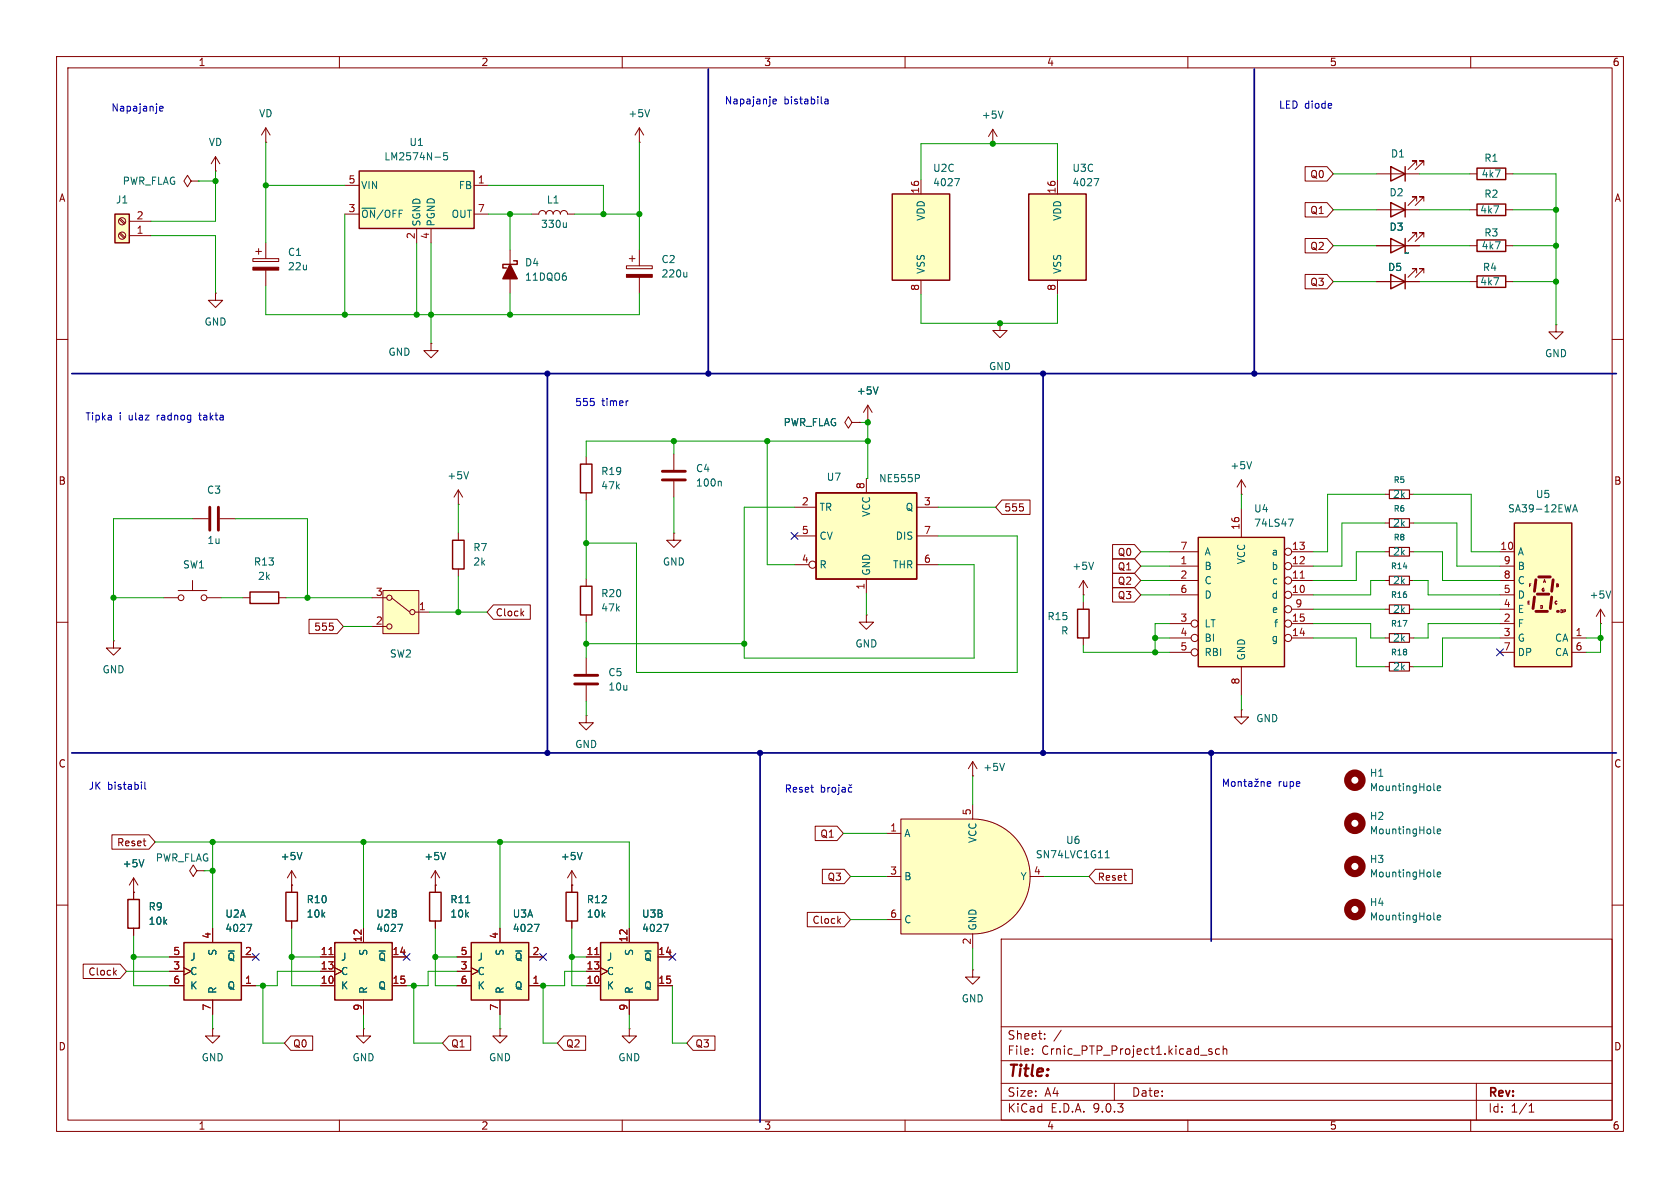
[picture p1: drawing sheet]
<svg xmlns="http://www.w3.org/2000/svg" width="297mm" height="210mm" viewBox="0 0 297 210" stroke-linecap="round" stroke-linejoin="round" font-family="sans-serif">
<g fill="none" stroke="#840000" stroke-width=".18">
<path d="M10 10h277v190h-277zM12 12h273v186h-273zM60 10v2M110 10v2M160 10v2M210 10v2M260 10v2M33.8 32l-.7-1-.6 1 .6 1 .7-1h1.3M35.1 32h.1M10 60h2M285 60h2M34 91.7h2.8"/>
<path d="M38.9 91.7h2.8M10 110h2M29 105.7h2.5M31.5 104.4h5.1M34 102.6v1.8M36.6 105.7h2.5M42.9 105.7h1.3M49.3 105.7h1.2M285 110h2M10 160h2M177 166h108v32h-108zM285 160h2"/>
<path d="M60 198v2M110 198v2M160 198v2M177 194.5h108M177 191.5h108M177 187.5h108M177 181.5h108M182.5 186.3v.1M182.5 185.5v.1M184.7 183.6v.1M184.7 182.8v.1M187.6 182.1l-1.3 2"/>
<path d="M197 191.5v3M210 198v2M214.2 185.5l-.3-.1-.2 .2v.2l.5 .2v.3h-.5M215.6 185.5l-.4-.1-.3 .3v.4l.1 .2h.6M216.2 185.5l.3-.1 .3 .1 .1 .9M216.2 184.9v1.5M260 198v2M261 191.5v6.5M270.3 196.6h.9M270.3 195.5l.4-.4v1.5"/>
<circle cx="32" cy="105.7" r=".51"/>
<circle cx="36.1" cy="105.7" r=".51"/>
</g>
<path d="M37.1 89.7v4M38.6 89.7v4" fill="none" stroke="#840000" stroke-width=".51"/>
<path d="M44.2 104.6h5.1v2.1h-5.1z" fill="none" stroke="#840000" stroke-width=".25"/>
<path d="M20.3 37.8h2.6v5.1h-2.6z" fill="#ffffc2"/>
<path d="M20.3 37.8h2.6v5.1h-2.6z" fill="none" stroke="#840000" stroke-width=".25"/>
<g fill="none" stroke="#840000" stroke-width=".18">
<path d="M21.1 38.8l.8 .8M21.3 38.6l.8 .8M22.9 39.1h3.8M21.1 41.3l.8 .9M21.3 41.1l.8 .9M22.9 41.7h3.8M172 137.2h.1M172 134.6l-.8 1.3M172 134.6l.7 1.3M172 134.6v2.6"/>
<circle cx="21.6" cy="39.1" r=".63"/>
<circle cx="21.6" cy="41.7" r=".63"/>
</g>
<path d="M177.6 134.9l-.4 1.3" fill="none" stroke="#006464" stroke-width=".18"/>
<path d="M159.3 144.8h12.7v20.3h-12.7z" fill="#ffffc2"/>
<path d="M172 144.8a10.2 10.2 0 0 1 10.1 10.1 10.2 10.2 0 0 1-10.1 10.2z" fill="#ffffc2" stroke="#ffffc2" stroke-width=".18"/>
<path d="M156.7 147.3h2.6M156.7 154.9h2.6M172 144.8h-12.7v20.3h12.7M172 144.8a10.2 10.2 0 0 1 10.1 10.1 10.2 10.2 0 0 1-10.1 10.2M172 142.2v2.6M182.1 154.9h2.6M156.7 162.6h2.6M172 165.1v2.5" fill="none" stroke="#840000" stroke-width=".18"/>
<path d="M195.4 151.6h.7M195.4 150.7l.4-.3v1.2" fill="none" stroke="#006464" stroke-width=".18"/>
<path d="M157.7 34.3h10.2v15.2h-10.2z" fill="#ffffc2"/>
<path d="M157.7 34.3h10.2v15.2h-10.2zM90.8 46.1h.6v.6h-2.5v.7h.6" fill="none" stroke="#840000" stroke-width=".25"/>
<path d="M113 25.1h.1M113 22.6l-.7 1.3M113 22.6l.8 1.3M113 22.6v2.5M162.8 31.8v2.5M175.5 25.4h.1M175.5 22.9l-.7 1.2M175.5 22.9l.8 1.2M175.5 22.9v2.5M90.2 44.2v7.6M162.8 49.5v2.6" fill="none" stroke="#840000" stroke-width=".18"/>
<path d="M114.8 19.4l-.4 1.2M177.3 19.6l-.4 1.3M168.8 31.6h.8l-.5 1.2" fill="none" stroke="#006464" stroke-width=".18"/>
<path d="M90.2 46.7l1.2 2.6h-2.5z" fill="#840000" stroke="#840000" stroke-width=".25"/>
<path d="M181.9 34.3h10.1v15.2h-10.1z" fill="#ffffc2"/>
<path d="M181.9 34.3h10.1v15.2h-10.1z" fill="none" stroke="#840000" stroke-width=".25"/>
<path d="M186.9 31.8v2.5M110.7 47h4.6v.5h-4.6zM111.3 45.7h1M111.8 45.2v1M113 44.2v2.8M113 49v2.8M186.9 49.5v2.6M119.1 94.2v1.3h1.3l-1.3 1.3-1.2-1.3h1.2M119.1 94.2h.1" fill="none" stroke="#840000" stroke-width=".18"/>
<path d="M193.4 31.6h.9l-.6 1.2M121.4 48.1v.9M121.4 48.8l-.2 .2" fill="none" stroke="#006464" stroke-width=".18"/>
<path d="M110.7 48.5h4.6v.5h-4.6z" fill="#840000" stroke="#840000" stroke-width=".18"/>
<path d="M63.5 30.2h20.3v10.2h-20.3z" fill="#ffffc2"/>
<path d="M63.5 30.2h20.3v10.2h-20.3z" fill="none" stroke="#840000" stroke-width=".25"/>
<path d="M61 32.8h2.5M61 37.8h2.5M83.8 32.8h2.6M83.8 37.8h2.6M73.7 40.4v2.5M76.2 40.4v2.5" fill="none" stroke="#840000" stroke-width=".18"/>
<path d="M76.9 27.8h1M79.1 27h-.6l-.1 .6 .2-.1h.4l.1 .2v.4l-.2 .2-.5-.2" fill="none" stroke="#006464" stroke-width=".18"/>
<path d="M32.5 166.6h10.2v10.2h-10.2z" fill="#ffffc2"/>
<path d="M102.6 82h2v5.1h-2zM102.6 103.6h2v5.1h-2zM190.5 107.7h2v5.1h-2zM32.5 166.6h10.2v10.2h-10.2z" fill="none" stroke="#840000" stroke-width=".25"/>
<g fill="none" stroke="#840000" stroke-width=".18">
<path d="M44.7 45.7h4.6v.5h-4.6zM45.2 44.5h1M45.7 43.9v1.1M47 42.9v2.8M47 47.8v2.7M150.6 74.7l-.6-1-.6 1 .6 1 .6-1h1.3M151.9 74.7h.1M153.4 74.2h.1M153.4 71.6l-.7 1.3M153.4 71.6l.8 1.3M153.4 71.6v2.6M103.6 80.8v1.2"/>
<path d="M103.6 87.1v1.3M119.1 80.3v2.8M119.1 85.1v2.8M103.6 102.4v1.2M103.6 108.7v1.3M191.5 106.4v1.3M191.5 112.8v1.2M30 169.2h2.5M30 171.7h2.5M30 174.2h2.5M32.5 171.1l1.3 .6-1.3 .6M37.6 164.1v2.5"/>
<path d="M37.6 176.8v2.5M42.7 169.2h2.5M42.7 174.2h2.5M37.6 181.9v1.2h1.3l-1.3 1.3-1.3-1.3h1.3M37.6 181.9h.1"/>
</g>
<path d="M155.2 68.4l-.4 1.3M127.3 85.1l.2 .2v.6M43.7 163.4h.8l-.5 1.3" fill="none" stroke="#006464" stroke-width=".18"/>
<path d="M44.7 47.2h4.6v.6h-4.6z" fill="#840000" stroke="#840000" stroke-width=".18"/>
<path d="M117.1 83.3h4.1M117.1 84.8h4.1" fill="none" stroke="#840000" stroke-width=".51"/>
<path d="M106.2 166.6h10.1v10.2h-10.1z" fill="#ffffc2"/>
<path d="M106.2 166.6h10.1v10.2h-10.1z" fill="none" stroke="#840000" stroke-width=".25"/>
<path d="M94 37.8h1.2a.64 .64 0 0 1 .7-.6 .64 .64 0 0 1 .6 .6 .64 .64 0 0 1 .7-.6 .64 .64 0 0 1 .6 .6 .64 .64 0 0 1 .6-.6 .64 .64 0 0 1 .7 .6 .64 .64 0 0 1 .6-.6 .64 .64 0 0 1 .6 .6h1.3M103.6 169.2h2.6M103.6 171.7h2.6M103.6 174.2h2.6M106.2 171.1l1.2 .6-1.2 .6M111.3 164.1v2.5M111.3 176.8v2.5M116.3 169.2h2.6M116.3 174.2h2.6" fill="none" stroke="#840000" stroke-width=".18"/>
<path d="M105.1 168.7h.8" fill="none" stroke="#a90000" stroke-width=".18"/>
<path d="M100.1 39.4v.8M100.1 40.1l-.2 .1M253.5 154.8l.2 .2M253.5 147.2l.2 .2M254.1 147l.6-.2-.1-.2-.3-.1-.2 .2v.6h.5M254.1 154.6l.6-.1-.1-.3h-.3l-.2 .1v.7h.5M117.3 163.4h.9l-.6 1.3M253.5 162.5l.2 .1M254.1 162.2l.6-.1-.1-.3h-.3l-.2 .2v.6h.5" fill="none" stroke="#006464" stroke-width=".18"/>
<g fill="none" stroke="#840000" stroke-width="1.3">
<circle cx="239.5" cy="145.5" r="1.27"/>
<circle cx="239.5" cy="153.2" r="1.27"/>
<circle cx="239.5" cy="160.8" r="1.27"/>
</g>
<path d="M59.2 166.6h10.1v10.2h-10.1z" fill="#ffffc2"/>
<path d="M22.6 159h2v5.1h-2zM50.5 157.7h2.1v5.1h-2.1zM59.2 166.6h10.1v10.2h-10.1z" fill="none" stroke="#840000" stroke-width=".25"/>
<g fill="none" stroke="#840000" stroke-width=".18">
<path d="M38.1 30.2h.1M38.1 27.7l-.8 1.3M38.1 27.7l.8 1.3M38.1 27.7v2.5M47 25.1h.1M47 22.6l-.8 1.3M47 22.6l.8 1.3M47 22.6v2.5M283 110.2h.1M283 107.7l-.8 1.3M283 107.7l.7 1.3M283 107.7v2.5"/>
<path d="M23.6 157.7h.1M23.6 155.2l-.7 1.3M23.6 155.2l.8 1.3M23.6 155.2v3.8M34.8 153.9l-.6-1-.7 1 .7 1 .6-1h1.3M36.1 153.9h.1M51.6 156.5h.1M51.6 153.9v3.8M51.6 153.9l-.8 1.3M51.6 153.9l.7 1.3M23.6 164.1v1.3M51.6 162.8v1.3"/>
<path d="M56.6 169.2h2.6M56.6 171.7h2.6M56.6 174.2h2.6M59.2 171.1l1.3 .6-1.3 .6M64.3 164.1v2.5M64.3 176.8v2.5M69.3 169.2h2.6M69.3 174.2h2.6M88.4 181.9v1.2h1.3l-1.3 1.3-1.3-1.3h1.3M88.4 181.9h.1M111.3 181.9v1.2h1.2l-1.2 1.3-1.3-1.3h1.3M111.3 181.9h.1"/>
</g>
<path d="M58.2 168.7h.7" fill="none" stroke="#a90000" stroke-width=".18"/>
<path d="M284.8 104.5l-.5 1.2M253.5 139.6l.2 .2M254.1 139.3l.6-.1-.1-.2-.3-.1-.2 .2v.6h.5M25.4 152l-.4 1.2M53.4 150.7l-.4 1.3M70.3 163.4h.9l-.6 1.3" fill="none" stroke="#006464" stroke-width=".18"/>
<circle cx="239.5" cy="137.9" r="1.27" fill="none" stroke="#840000" stroke-width="1.3"/>
<path d="M267.7 92.5h10.2v25.4h-10.2z" fill="#ffffc2"/>
<path d="M267.7 92.5h10.2v25.4h-10.2z" fill="none" stroke="#840000" stroke-width=".25"/>
<path d="M271.3 105.5l-.3 2.1M271.5 102.5l-.2 2M271.5 108.1h2.1M271.8 105h2M272 102h2.1M274.3 105.5l-.2 2.1M274.6 102.5l-.3 2" fill="none" stroke="#840000" stroke-width=".51"/>
<circle cx="275.3" cy="108.1" r=".25" fill="#840000"/>
<g fill="none" stroke="#840000" stroke-width=".18">
<path d="M244.9 92.5h.7M249.2 92.5h.7M265.2 97.5h2.5M265.2 100.1h2.5M265.2 102.6h2.5M265.2 105.2h2.5M265.2 107.7h2.5M265.2 110.2h2.5M265.2 112.8h2.5M265.2 115.3h2.5M270.4 106.3h-.3v.5M270.7 103.2h-.3v.5"/>
<path d="M272.6 107.1l-.2-.1v.5M272.9 103l.1-.5 .2 .5M275.4 103.2h-.2v.5M276.2 107.8h-.2v.5M276.7 107.8h-.2v.5M277.9 112.8h2.5M277.9 115.3h2.5M64.3 181.9v1.2h1.2l-1.2 1.3-1.3-1.3h1.3M64.3 181.9h.1"/>
</g>
<path d="M278 90.5l.5-1.3 .4 1.3M278.1 90.1h.7" fill="none" stroke="#006464" stroke-width=".18"/>
<path d="M245.6 91.7h3.6v1.5h-3.6z" fill="none" stroke="#840000" stroke-width=".2"/>
<path d="M83.3 166.6h10.2v10.2h-10.2z" fill="#ffffc2"/>
<path d="M83.3 166.6h10.2v10.2h-10.2z" fill="none" stroke="#840000" stroke-width=".25"/>
<g fill="none" stroke="#840000" stroke-width=".18">
<path d="M244.9 97.5h.7M249.2 97.5h.7M244.9 107.7h.7M244.9 102.6h.7M244.9 112.8h.7M249.2 107.7h.7M249.2 102.6h.7M249.2 112.8h.7M80.8 169.2h2.5M80.8 171.7h2.5M80.8 174.2h2.5M83.3 171.1l1.3 .6-1.3 .6"/>
<path d="M88.4 164.1v2.5M88.4 176.8v2.5M93.5 169.2h2.5M93.5 174.2h2.5"/>
</g>
<path d="M94.5 163.4h.8l-.5 1.3" fill="none" stroke="#006464" stroke-width=".18"/>
<path d="M245.6 96.8h3.6v1.5h-3.6zM245.6 106.9h3.6v1.6h-3.6zM245.6 101.9h3.6v1.5h-3.6zM245.6 112h3.6v1.5h-3.6z" fill="none" stroke="#840000" stroke-width=".2"/>
<path d="M211.8 95h15.3v22.9h-15.3z" fill="#ffffc2"/>
<path d="M245.9 29.5l2.5 1.2-2.5 1.3zM245.9 35.8l2.5 1.3-2.5 1.3zM248.4 29.5v2.5M248.4 35.8v2.6M261.1 36.1h5.1v2h-5.1zM261.1 29.7h5.1v2.1h-5.1zM245.9 42.2l2.5 1.2-2.5 1.3zM248.4 42.2v2.5M261.1 42.4h5.1v2.1h-5.1zM261.1 48.8h5.1v2h-5.1zM80 95.5h2v5.1h-2zM211.8 95h15.3v22.9h-15.3z" fill="none" stroke="#840000" stroke-width=".25"/>
<g fill="none" stroke="#840000" stroke-width=".18">
<path d="M243.3 30.7h7.7M243.3 37.1h7.7M250.4 29.2v-.8h-.7h.7l-1.5 1.6M250.4 35.6v-.8h-.7h.7l-1.5 1.5M251.7 29.2v-.8h-.7h.7l-1.5 1.6M251.7 35.6v-.8h-.7h.7l-1.5 1.5M259.8 30.7h1.3M259.8 37.1h1.3M266.2 30.7h1.3M266.2 37.1h1.3M38.1 51.8v1.3h1.3l-1.3 1.3-1.3-1.3h1.3M38.1 51.8h.1"/>
<path d="M176.8 57.2v1.2h1.3l-1.3 1.3-1.3-1.3h1.3M176.8 57.2h.1M243.3 43.4h7.7M250.4 41.9v-.8h-.7h.7l-1.5 1.6M251.7 41.9v-.8h-.7h.7l-1.5 1.6M259.8 43.4h1.3M259.8 49.8h1.3M266.2 43.4h1.3M266.2 49.8h1.3M275.1 57.4v1.3h1.3l-1.3 1.2-1.3-1.2h1.3M275.1 57.4h.1M76.2 60.7v1.3h1.3l-1.3 1.2-1.3-1.2h1.3"/>
<path d="M76.2 60.7h.1M81 89.2h.1M81 86.6v2.6M81 94.2v1.3M81 86.6l-.7 1.3M81 86.6l.8 1.3M206.8 97.5h5M219.5 89.9v5.1M228.3 97.5h3.9M244.9 87.4h.7M249.2 87.4h.7M20.1 113.3v1.3h1.2l-1.2 1.2-1.3-1.2h1.3"/>
<path d="M20.1 113.3h.1M81 100.6v1.3M206.8 100.1h5M206.8 102.6h5M206.8 105.2h5M206.8 110.2h3.8M206.8 112.8h3.8M206.8 115.3h3.8M219.5 117.9v5M228.3 100.1h3.9M228.3 102.6h3.9M228.3 105.2h3.9"/>
<path d="M228.3 110.2h3.9M228.3 112.8h3.9M228.3 107.7h3.9M244.9 117.9h.7M249.2 117.9h.7M219.5 125.5v1.2h1.2l-1.2 1.3-1.3-1.3h1.3M219.5 125.5h.1M172 171.5v1.2h1.2l-1.2 1.3-1.3-1.3h1.3M172 171.5h.1"/>
<circle cx="227.7" cy="97.5" r=".63"/>
<circle cx="211.2" cy="115.3" r=".63"/>
<circle cx="211.2" cy="110.2" r=".63"/>
<circle cx="211.2" cy="112.8" r=".63"/>
<circle cx="227.7" cy="102.6" r=".63"/>
<circle cx="227.7" cy="110.2" r=".63"/>
<circle cx="227.7" cy="100.1" r=".63"/>
<circle cx="227.7" cy="107.7" r=".63"/>
<circle cx="227.7" cy="105.2" r=".63"/>
<circle cx="227.7" cy="112.8" r=".63"/>
</g>
<path d="M229.9 102.2h.7" fill="none" stroke="#a90000" stroke-width=".18"/>
<path d="M82.8 83.4l-.4 1.3M227.8 91.8h.8l-.5 1.2" fill="none" stroke="#006464" stroke-width=".18"/>
<path d="M245.6 86.6h3.6v1.5h-3.6zM245.6 117.1h3.6v1.5h-3.6z" fill="none" stroke="#840000" stroke-width=".2"/>
<path d="M67.7 104.4h6.3v7.6h-6.3z" fill="#ffffc2"/>
<g fill="none" stroke="#840000" stroke-width=".18">
<path d="M243.3 49.8h7.7M250.4 48.3v-.8h-.7h.7l-1.5 1.5M251.7 48.3v-.8h-.7h.7l-1.5 1.5M219.5 87.4h.1M219.5 84.8l-.8 1.3M219.5 84.8l.7 1.3M219.5 84.8v2.6M65.8 110.7h2.5M65.8 105.7h2.5M67.7 104.4h6.3v7.6h-6.3zM69.3 105.7l3.1 2.4M73.4 108.2h2.5"/>
<path d="M103.6 116.3v2.8M153.2 108.7v1.3h1.2l-1.2 1.3-1.3-1.3h1.3M153.2 108.7h.1M191.5 105.2h.1M191.5 102.6l-.7 1.3M191.5 102.6l.8 1.3M191.5 102.6v2.6M103.6 126.5v1.3h1.3l-1.3 1.2-1.2-1.2h1.2M103.6 126.5h.1M103.6 121.2v2.8M77 156.5h.1M77 153.9v3.8"/>
<path d="M77 153.9l-.8 1.3M77 153.9l.7 1.3M101.1 156.5h.1M101.1 153.9l-.8 1.3M101.1 153.9l.8 1.3M101.1 153.9v3.8M77 162.8v1.3M101.1 162.8v1.3"/>
<circle cx="68.8" cy="110.7" r=".46"/>
<circle cx="68.8" cy="105.7" r=".46"/>
<circle cx="72.9" cy="108.2" r=".46"/>
</g>
<path d="M245.9 48.5l2.5 1.3-2.5 1.3zM248.4 48.5v2.6M75.9 157.7h2.1v5.1h-2.1zM100.1 157.7h2v5.1h-2z" fill="none" stroke="#840000" stroke-width=".25"/>
<path d="M193.3 99.4l-.4 1.3M221.3 81.6l-.5 1.3M78.8 150.7l-.4 1.3M82.3 159.6h.8M102.9 150.7l-.4 1.3" fill="none" stroke="#006464" stroke-width=".18"/>
<path d="M101.6 119.4h4.1M101.6 120.9h4.1" fill="none" stroke="#840000" stroke-width=".51"/>
<path d="M144.3 87.1h17.8v15.3h-17.8z" fill="#ffffc2"/>
<path d="M144.3 87.1h17.8v15.3h-17.8z" fill="none" stroke="#840000" stroke-width=".25"/>
<g fill="none" stroke="#840000" stroke-width=".18">
<path d="M230.7 29.5h3.9l1.1 1.2-1.1 1.3h-3.9zM230.7 35.8h3.9l1.1 1.3-1.1 1.3h-3.9zM230.7 42.2h3.9l1.1 1.2-1.1 1.3h-3.9zM230.7 48.5h3.9l1.1 1.3-1.1 1.3h-3.9zM243.3 43.4h2.6M243.3 49.8h2.6M248.4 43.4h2.6M248.4 49.8h2.6M151.9 74.7h.1M153.4 74.2h.1M140.5 89.7h3.8M140.5 94.7h3.8"/>
<path d="M140.5 99.8h2.5M153.2 84.6v2.5M162.1 89.7h3.8M162.1 94.7h3.8M162.1 99.8h3.8M177.1 88.4h5v2.5h-5l-1.1-1.2zM196.7 96.3h3.9l1.1 1.2-1.1 1.3h-3.9zM196.7 98.8h3.9l1.1 1.3-1.1 1.2h-3.9zM54.6 109.5h5l1.1 1.2-1.1 1.3h-5zM87.2 106.9h6.6v2.6h-6.6l-1.1-1.3zM92.2 108.4l.4 .5M92.6 108l-.5 .5"/>
<path d="M153.2 102.4v2.5M196.7 101.3h3.9l1.1 1.3-1.1 1.3h-3.9zM196.7 103.9h3.9l1.1 1.3-1.1 1.2h-3.9zM19.8 147.6h6.5l1.1 1.2-1.1 1.3h-6.5zM23.6 157.7h.1M23.6 157.7v1.3M51.6 156.5h.1M51.6 156.5v1.2M77 156.5h.1M77 156.5v1.2M101.1 156.5h.1M101.1 156.5v1.2"/>
<path d="M144.1 146h3.9l1.1 1.3-1.1 1.3h-3.9zM145.4 153.7h3.9l1.1 1.2-1.1 1.3h-3.9zM193.6 153.7h6.6v2.5h-6.6l-1.1-1.3zM14.7 170.4h6.5l1.2 1.3-1.2 1.3h-6.5zM20.2 171.9l.4 .5M20.6 171.5l-.5 .5M23.6 164.1v1.3M30 169.2h2.5M30 171.7h2.5M30 174.2h2.5M32.5 171.1l1.3 .6-1.3 .6M37.6 164.1v2.5"/>
<path d="M37.6 176.8v2.5M42.7 169.2h2.5M42.7 174.2h2.5M51.6 162.8v1.3M56.6 169.2h2.6M56.6 171.7h2.6M56.6 174.2h2.6M59.2 171.1l1.3 .6-1.3 .6M64.3 164.1v2.5M64.3 176.8v2.5M69.3 169.2h2.6M69.3 174.2h2.6"/>
<path d="M77 162.8v1.3M80.8 169.2h2.5M80.8 171.7h2.5M80.8 174.2h2.5M83.3 171.1l1.3 .6-1.3 .6M88.4 164.1v2.5M88.4 176.8v2.5M93.5 169.2h2.5M93.5 174.2h2.5M101.1 162.8v1.3M103.6 169.2h2.6M103.6 171.7h2.6"/>
<path d="M103.6 174.2h2.6M106.2 171.1l1.2 .6-1.2 .6M111.3 164.1v2.5M111.3 176.8v2.5M116.3 169.2h2.6M116.3 174.2h2.6M142.7 161.3h6.6l1.1 1.3-1.1 1.2h-6.6zM148.2 162.7l.4 .5M148.6 162.4l-.5 .5M51.4 183.1h3.9v2.6h-3.9l-1.1-1.3zM79.3 183.1h3.9v2.6h-3.9l-1.1-1.3zM99.7 183.1h3.8v2.6h-3.8l-1.1-1.3z"/>
<path d="M122.5 183.1h3.9v2.6h-3.9l-1.1-1.3z"/>
<circle cx="143.6" cy="99.8" r=".63"/>
</g>
<path d="M155.2 68.4l-.4 1.3M162.4 84l.2 .1-.2 .4M25.4 152l-.4 1.2M53.4 150.7l-.4 1.3M78.8 150.7l-.4 1.3M82.3 159.6h.8M102.9 150.7l-.4 1.3M43.7 163.4h.8l-.5 1.3M70.3 163.4h.9l-.6 1.3M94.5 163.4h.8l-.5 1.3M117.3 163.4h.9l-.6 1.3" fill="none" stroke="#006464" stroke-width=".18"/>
<path d="M125.2 12.2v53.8M221.7 12.2v53.8M12.7 66h273M96.8 66v67.1M184.4 66v67.1M12.7 133.1h273M134.4 133.1v65.3M214.1 133.1v33.3" fill="none" stroke="#000084" stroke-width=".3"/>
<g fill="none" stroke="#009600" stroke-width=".18">
<path d="M35.1 32h3M38.1 30.2v8.9h-11.4M47 32.8h14M47 25.1v17.8M61 37.8v17.8M86.4 37.8h7.6M86.4 32.8h20.3v5M90.2 37.8v6.4M101.6 37.8h11.4M113 25.1v19.1M162.8 31.8v-6.4h24.1v6.4M235.7 30.7h7.6"/>
<path d="M235.7 37.1h7.6M251 30.7h8.8M251 37.1h8.8M267.5 30.7h7.6v26.7M267.5 37.1h7.6M26.7 41.7h11.4v10.1M47 50.5v5.1h66v-3.8M73.7 42.9v12.7M76.2 42.9v17.8M90.2 51.8v3.8M162.8 52.1v5.1h24.1v-5.1M235.7 43.4h7.6"/>
<path d="M235.7 49.8h7.6M251 43.4h8.8M251 49.8h8.8M267.5 43.4h7.6M267.5 49.8h7.6M119.1 78v2.3M135.6 78v21.8h4.9M151.9 74.7h1.5M153.4 78h-49.8v2.8M153.4 74.2v10.4h-.2M34 91.7h-13.9v21.6M41.7 91.7h12.7v14"/>
<path d="M81 89.2v5M103.6 88.4v14M119.1 87.9v6.3M140.5 89.7h-8.9v26.6h40.6v-16.5h-6.3M165.9 89.7h10.1M165.9 94.7h13.9v24.2h-67.3v-22.9h-8.9M201.7 97.5h5.1M219.5 87.4v2.5M244.9 97.5h-5.1v5.1h-7.6M244.9 87.4h-10.2v10.1h-2.5M244.9 92.5h-7.7v7.6h-5M249.9 87.4h10.2v10.1h5.1"/>
<path d="M249.9 97.5h5.1v5.1h10.2M249.9 92.5h7.7v7.6h7.6M20.1 105.7h8.9M39.1 105.7h3.8M50.5 105.7h15.3M60.7 110.7h5.1M75.9 108.2h10.2M81 101.9v6.3M103.6 110v6.3M103.6 113.8h28M153.2 104.9v3.8M191.5 114v1.3h15.3"/>
<path d="M191.5 105.2v1.2M201.7 105.2h5.1M201.7 100.1h5.1M201.7 102.6h5.1M204.2 112.8h2.6M206.8 110.2h-2.6v5.1M232.2 112.8h7.6v5.1h5.1M232.2 110.2h10.1v2.6h2.6M232.2 107.7h12.7M244.9 102.6h-2.6v2.6h-10.1M249.9 107.7h15.3M249.9 102.6h2.6v2.6h12.7"/>
<path d="M265.2 110.2h-12.7v2.6h-2.6M265.2 112.8h-10.2v5.1h-5.1M280.4 112.8h2.6M283 110.2v5.1h-2.6M103.6 124v2.5M172 137.2v5M219.5 122.9v2.6M27.4 148.8h83.9v15.3M36.1 153.9h1.5M37.6 148.8v15.3M64.3 148.8v15.3M88.4 148.8v15.3"/>
<path d="M149.1 147.3h7.6M150.4 154.9h6.3M184.7 154.9h7.8M22.4 171.7h7.6M23.6 165.4v8.8h6.4M23.6 169.2h6.4M37.6 179.3v2.6M46.5 174.2v10.2h3.8M51.6 164.1v10.1h5M51.6 169.2h5M56.6 171.7h-7.6v2.5h-3.8M64.3 179.3v2.6"/>
<path d="M73.2 174.2v10.2h5M77 164.1v10.1h3.8M77 169.2h3.8M80.8 171.7h-5.1v2.5h-3.8M88.4 179.3v2.6M101.1 164.1v10.1h2.5M101.1 169.2h2.5M103.6 171.7h-3.8v2.5h-3.8v10.2h2.6M111.3 179.3v2.6M118.9 174.2v10.2h2.5M150.4 162.6h6.3M172 167.6v3.9"/>
</g>
<path d="M139.9 94.1l1.2 1.3M141.1 94.1l-1.2 1.3M264.6 114.7l1.2 1.2M265.8 114.7l-1.2 1.2M44.6 168.6l1.2 1.2M45.8 168.6l-1.2 1.2M71.3 168.6l1.2 1.2M72.5 168.6l-1.2 1.2M95.4 168.6l1.2 1.2M96.6 168.6l-1.2 1.2M118.3 168.6l1.2 1.2M119.5 168.6l-1.2 1.2" fill="none" stroke="#000084" stroke-width=".18"/>
<g fill="none" stroke="#0000c2" stroke-width=".18">
<path d="M28.2 19.2l.6-.1v-.3h-.4l-.2 .2 .1 .6h.5M136.7 17.9l.6-.1-.1-.2-.4-.1-.1 .2v.6h.5M145.9 17.6h.4l.1 .8M146.4 17.8l-.4 .1-.2 .2 .2 .3 .4-.1M111.1 70.9h-.3M25 138.3v.1M25 138.7v.8M25.6 138.3v1l.2 .2M145.2 139.2h.4l.2 .2-.1 .6h-.5M145.2 138.8v1.2M146.4 139.2v.8M146.7 139.2l-.3 .2"/>
<path d="M147.1 139.3l.2-.1 .4 .1v.5l-.1 .2h-.3l-.2-.1zM148.3 138.8v.1M148.3 139.2v1.1l-.3 .2M148.9 139.2h.5v.8M149.4 139.5h-.4l-.2 .2 .2 .3h.4M150.1 138.7l.2 .2 .3-.2M150.6 139.2h-.4l-.2 .2 .1 .6h.5M216.3 139v-1.3l.4 1 .4-1v1.3M217.8 138.2h.3l.3 .2v.4l-.3 .2h-.3l-.1-.2zM218.9 138.3l.2-.1h.3v.8M218.9 138.2v.8M219.9 138.2h.5"/>
<path d="M220 137.7v1.1l.4 .2M220.8 138.2h.5v.8M221.3 138.5h-.4l-.2 .2 .2 .3h.4M221.8 138.2h.7l-.7 .8h.7M221.9 137.7l.3 .2 .2-.2M223 138.3l.1-.1h.3l.1 .8M223 138.2v.8M224 138.6l.6-.1v-.3h-.4l-.2 .1 .1 .7h.5M229.2 138.6l.6-.1-.1-.3h-.3l-.2 .1v.7h.5"/>
</g>
<path d="M58.2 168.7h.7M105.1 168.7h.8" fill="none" stroke="#a90000" stroke-width=".18"/>
<g fill="#009600" stroke="#009600" stroke-width=".18">
<circle cx="113" cy="37.8" r=".46"/>
<circle cx="76.2" cy="55.6" r=".46"/>
<circle cx="73.7" cy="55.6" r=".46"/>
<circle cx="47" cy="32.8" r=".46"/>
<circle cx="106.7" cy="37.8" r=".46"/>
<circle cx="90.2" cy="37.8" r=".46"/>
<circle cx="90.2" cy="55.6" r=".46"/>
<circle cx="38.1" cy="32" r=".46"/>
<circle cx="175.5" cy="25.4" r=".46"/>
<circle cx="119.1" cy="78" r=".46"/>
<circle cx="176.8" cy="57.2" r=".46"/>
<circle cx="153.4" cy="78" r=".46"/>
<circle cx="153.4" cy="74.7" r=".46"/>
<circle cx="135.6" cy="78" r=".46"/>
<circle cx="20.1" cy="105.7" r=".46"/>
<circle cx="37.6" cy="153.9" r=".46"/>
<circle cx="37.6" cy="148.8" r=".46"/>
<circle cx="73.2" cy="174.2" r=".46"/>
<circle cx="77" cy="169.2" r=".46"/>
<circle cx="101.1" cy="169.2" r=".46"/>
<circle cx="88.4" cy="148.8" r=".46"/>
<circle cx="64.3" cy="148.8" r=".46"/>
<circle cx="96" cy="174.2" r=".46"/>
<circle cx="61" cy="55.6" r=".46"/>
<circle cx="81" cy="108.2" r=".46"/>
<circle cx="103.6" cy="96" r=".46"/>
<circle cx="103.6" cy="113.8" r=".46"/>
<circle cx="54.4" cy="105.7" r=".46"/>
<circle cx="46.5" cy="174.2" r=".46"/>
<circle cx="23.6" cy="169.2" r=".46"/>
<circle cx="51.6" cy="169.2" r=".46"/>
<circle cx="283" cy="112.8" r=".46"/>
<circle cx="275.1" cy="49.8" r=".46"/>
<circle cx="275.1" cy="43.4" r=".46"/>
<circle cx="275.1" cy="37.1" r=".46"/>
<circle cx="131.6" cy="113.8" r=".46"/>
<circle cx="204.2" cy="115.3" r=".46"/>
<circle cx="204.2" cy="112.8" r=".46"/>
</g>
<g fill="#000084" stroke="#000084" stroke-width=".18">
<circle cx="96.8" cy="66" r=".46"/>
<circle cx="125.2" cy="66" r=".46"/>
<circle cx="184.4" cy="66" r=".46"/>
<circle cx="96.8" cy="133.1" r=".46"/>
<circle cx="214.1" cy="133.1" r=".46"/>
<circle cx="221.7" cy="66" r=".46"/>
<circle cx="134.4" cy="133.1" r=".46"/>
<circle cx="184.4" cy="133.1" r=".46"/>
</g>
<text font-size="2.8" fill="#840000" x="178" y="190.9">Title:</text>
<g font-size="2.1" fill="#840000">
<text x="178" y="184">Sheet:</text>
<text x="178" y="186.7">File:</text>
<text x="184.1" y="186.7">Crnic_PTP_Project1.kicad_sch</text>
<text x="178" y="196.9">KiCad</text>
<text x="178" y="194.1">Size:</text>
<text x="184.7" y="194.1">A4</text>
<text x="185.7" y="196.9">E.D.A.</text>
<text x="193.3" y="196.9">9.0.3</text>
<text x="200" y="194.1">Date:</text>
<text x="263" y="194.3">Rev:</text>
<text x="263" y="196.9">Id:</text>
<text x="267.1" y="196.9">1/1</text>
</g>
<g font-size="1.8" fill="#840000">
<text x="35" y="11.9">1</text>
<text x="85" y="11.9">2</text>
<text x="135" y="11.9">3</text>
<text x="185" y="11.9">4</text>
<text x="235" y="11.9">5</text>
<text x="285" y="11.9">6</text>
<text x="10.3" y="35.9">A</text>
<text x="231.5" y="31.7">Q0</text>
<text x="285.3" y="35.9">A</text>
<text x="231.5" y="38">Q1</text>
<text x="231.5" y="44.4">Q2</text>
<text x="231.5" y="50.7">Q3</text>
<text x="10.3" y="85.9">B</text>
<text x="285.3" y="85.9">B</text>
<text x="177.5" y="90.6">555</text>
<text x="197.5" y="98.5">Q0</text>
<text x="197.5" y="101">Q1</text>
<text x="197.5" y="103.6">Q2</text>
<text x="197.5" y="106.1">Q3</text>
<text x="55.4" y="111.7">555</text>
<text x="87.5" y="109.2">Clock</text>
<text x="10.3" y="135.9">C</text>
<text x="285.3" y="135.9">C</text>
<text x="20.6" y="149.8">Reset</text>
<text x="144.9" y="148.3">Q1</text>
<text x="146.2" y="155.9">Q3</text>
<text x="194" y="155.9">Reset</text>
<text x="143.5" y="163.5">Clock</text>
<text x="15.5" y="172.7">Clock</text>
<text x="10.3" y="185.9">D</text>
<text x="51.7" y="185.4">Q0</text>
<text x="79.7" y="185.4">Q1</text>
<text x="100" y="185.4">Q2</text>
<text x="122.8" y="185.4">Q3</text>
<text x="285.3" y="185.9">D</text>
<text x="35" y="199.9">1</text>
<text x="85" y="199.9">2</text>
<text x="135" y="199.9">3</text>
<text x="185" y="199.9">4</text>
<text x="235" y="199.9">5</text>
<text x="285" y="199.9">6</text>
</g>
<g font-size="1.8" fill="#0000c2">
<text x="19.6" y="19.9">Napajanje</text>
<text x="128" y="18.6">Napajanje</text>
<text x="138.6" y="18.6">bistabila</text>
<text x="226" y="19.4">LED diode</text>
<text x="101.6" y="72">555</text>
<text x="106.4" y="72">timer</text>
<text x="15" y="74.5">Tipka</text>
<text x="21.1" y="74.5">i</text>
<text x="22.8" y="74.5">ulaz</text>
<text x="28" y="74.5">radnog</text>
<text x="35.7" y="74.5">takta</text>
<text x="15.6" y="139.8">JK</text>
<text x="19" y="139.8">bistabil</text>
<text x="138.6" y="140.3">Reset</text>
<text x="226" y="139.3">rup</text>
</g>
<g font-size="1.8" fill="#006464">
<text x="45.7" y="20.9">VD</text>
<text x="111" y="20.9">+5V</text>
<text x="173.5" y="21.2">+5V</text>
<text x="36.8" y="26">VD</text>
<text x="67.8" y="28.5">LM2574N-5</text>
<text x="72.3" y="26">U1</text>
<text x="245.8" y="28">D1</text>
<text x="262.3" y="28.8">R1</text>
<text x="21.6" y="32.9">PWR_FLAG</text>
<text x="63.8" y="33.6">VIN</text>
<text x="81" y="33.6">FB</text>
<text x="164.9" y="30.6">U2C</text>
<text x="164.9" y="33.1">4027</text>
<text x="189.5" y="30.6">U3C</text>
<text x="189.5" y="33.1">4027</text>
<text x="245.5" y="34.9">D2</text>
<text x="261.8" y="31.6">4k7</text>
<text x="262.3" y="35.2">R2</text>
<text x="20.4" y="36.2">J1</text>
<text x="63.8" y="38.7">~{ON}/OFF</text>
<text x="74.5" y="40.1" transform="rotate(-90 74.5 40.1)">SGND</text>
<text x="77.1" y="40.1" transform="rotate(-90 77.1 40.1)">PGND</text>
<text x="79.7" y="38.7">OUT</text>
<text x="95.6" y="40.5">330u</text>
<text x="96.6" y="36.2">L1</text>
<text x="163.7" y="39.1" transform="rotate(-90 163.7 39.1)">VDD</text>
<text x="187.8" y="39.1" transform="rotate(-90 187.8 39.1)">VDD</text>
<text x="245.5" y="41">D3</text>
<text x="261.6" y="37.9">4k7</text>
<text x="50.8" y="45.4">C1</text>
<text x="50.8" y="48">22u</text>
<text x="92.7" y="47.3">D4</text>
<text x="116.8" y="46.7">C2</text>
<text x="248.2" y="45.6">~</text>
<text x="261.8" y="44.3">4k7</text>
<text x="262.3" y="42">R3</text>
<text x="92.7" y="49.8">11DQO6</text>
<text x="116.8" y="49.3">220u</text>
<text x="163.7" y="48.5" transform="rotate(-90 163.7 48.5)">VSS</text>
<text x="187.8" y="48.5" transform="rotate(-90 187.8 48.5)">VSS</text>
<text x="245.3" y="48.1">D5</text>
<text x="261.6" y="50.6">4k7</text>
<text x="262.1" y="48.1">R4</text>
<text x="36.1" y="57.8">GND</text>
<text x="68.6" y="63.1">GND</text>
<text x="174.7" y="65.6">GND</text>
<text x="273" y="63.3">GND</text>
<text x="151.4" y="70">+5V</text>
<text x="138.4" y="75.5">PWR_FLAG</text>
<text x="122.9" y="83.7">C4</text>
<text x="217.4" y="83.2">+5V</text>
<text x="36.5" y="87.5">C3</text>
<text x="79" y="84.9">+5V</text>
<text x="106.2" y="86.7">47k</text>
<text x="106.2" y="84.2">R19</text>
<text x="122.9" y="86.2">100n</text>
<text x="146.1" y="85.2">U7</text>
<text x="155.3" y="85.4">NE555P</text>
<text x="246.2" y="88.2">2k</text>
<text x="271.4" y="88.2">U5</text>
<text x="144.8" y="90.5">TR</text>
<text x="144.8" y="95.6">CV</text>
<text x="154" y="91.5" transform="rotate(-90 154 91.5)">VCC</text>
<text x="158.3" y="95.6">DIS</text>
<text x="160" y="90.5">Q</text>
<text x="221.6" y="90.8">U4</text>
<text x="221.6" y="93.3">74LS47</text>
<text x="246.2" y="93.3">2k</text>
<text x="266.5" y="90.8">SA39-12EWA</text>
<text x="32.3" y="100.7">SW1</text>
<text x="36.6" y="96.4">1u</text>
<text x="44.8" y="100.2">R13</text>
<text x="83.6" y="97.6">R7</text>
<text x="83.6" y="100.2">2k</text>
<text x="117.1" y="100.2">GND</text>
<text x="144.8" y="100.7">R</text>
<text x="154" y="101.9" transform="rotate(-90 154 101.9)">GND</text>
<text x="157.8" y="100.7">THR</text>
<text x="189.5" y="100.9">+5V</text>
<text x="212.9" y="98.4">A</text>
<text x="212.9" y="100.9">B</text>
<text x="220.3" y="99.8" transform="rotate(-90 220.3 99.8)">VCC</text>
<text x="224.7" y="98.4">a</text>
<text x="224.7" y="100.9">b</text>
<text x="246.2" y="98.4">2k</text>
<text x="268.2" y="98.4">A</text>
<text x="268.2" y="100.9">B</text>
<text x="45.5" y="102.7">2k</text>
<text x="106.2" y="105.8">R20</text>
<text x="212.9" y="103.5">C</text>
<text x="212.9" y="106">D</text>
<text x="224.7" y="106">d</text>
<text x="224.8" y="103.5">c</text>
<text x="246.2" y="103.5">2k</text>
<text x="268.2" y="103.5">C</text>
<text x="268.2" y="106">D</text>
<text x="280.9" y="106">+5V</text>
<text x="106.2" y="108.3">47k</text>
<text x="185.1" y="109.8">R15</text>
<text x="187.5" y="112.4">R</text>
<text x="212.9" y="111.1">LT</text>
<text x="212.9" y="113.6">BI</text>
<text x="224.7" y="113.6">g</text>
<text x="224.8" y="108.6">e</text>
<text x="225.1" y="111.1">f</text>
<text x="246.2" y="108.6">2k</text>
<text x="246.2" y="113.6">2k</text>
<text x="268.2" y="108.6">E</text>
<text x="268.2" y="111.1">F</text>
<text x="268.2" y="113.6">G</text>
<text x="274.8" y="113.6">CA</text>
<text x="18" y="119.2">GND</text>
<text x="68.8" y="116.4">SW2</text>
<text x="107.5" y="119.7">C5</text>
<text x="151.1" y="114.7">GND</text>
<text x="212.9" y="116.2">RBI</text>
<text x="220.3" y="116.8" transform="rotate(-90 220.3 116.8)">GND</text>
<text x="246.2" y="118.7">2k</text>
<text x="268.2" y="116.2">DP</text>
<text x="274.8" y="116.2">CA</text>
<text x="107.5" y="122.3">10u</text>
<text x="222" y="127.9">GND</text>
<text x="101.6" y="132.4">GND</text>
<text x="173.7" y="136.5">+5V</text>
<text x="242.1" y="137.5">H1</text>
<text x="242.1" y="140.1">MountingHole</text>
<text x="159.8" y="148.2">A</text>
<text x="172.8" y="149.1" transform="rotate(-90 172.8 149.1)">VCC</text>
<text x="188.4" y="149.4">U6</text>
<text x="242.1" y="145.1">H2</text>
<text x="242.1" y="147.7">MountingHole</text>
<text x="21.6" y="153.5">+5V</text>
<text x="27.4" y="152.5">PWR_FLAG</text>
<text x="49.5" y="152.2">+5V</text>
<text x="74.9" y="152.2">+5V</text>
<text x="99.1" y="152.2">+5V</text>
<text x="159.8" y="155.8">B</text>
<text x="180.3" y="155.8">Y</text>
<text x="183" y="151.9">SN74LVC1G11</text>
<text x="242.1" y="152.8">H3</text>
<text x="242.1" y="155.3">MountingHole</text>
<text x="26.2" y="161.1">R9</text>
<text x="54.1" y="159.9">R10</text>
<text x="79.5" y="159.9">R11</text>
<text x="103.6" y="159.9">R12</text>
<text x="242.1" y="160.4">H4</text>
<text x="26.2" y="163.7">10k</text>
<text x="39.7" y="162.4">U2A</text>
<text x="39.7" y="164.9">4027</text>
<text x="54.1" y="162.4">10k</text>
<text x="66.4" y="162.4">U2B</text>
<text x="66.4" y="164.9">4027</text>
<text x="79.5" y="162.4">10k</text>
<text x="90.5" y="162.4">U3A</text>
<text x="90.5" y="164.9">4027</text>
<text x="103.6" y="162.4">10k</text>
<text x="113.4" y="162.4">U3B</text>
<text x="113.4" y="164.9">4027</text>
<text x="159.8" y="163.4">C</text>
<text x="172.8" y="164.6" transform="rotate(-90 172.8 164.6)">GND</text>
<text x="242.1" y="162.9">MountingHole</text>
<text x="33.5" y="170">J</text>
<text x="33.5" y="172.6">C</text>
<text x="38.5" y="169.1" transform="rotate(-90 38.5 169.1)">S</text>
<text x="40.1" y="170">~{Q}</text>
<text x="60.2" y="170">J</text>
<text x="60.2" y="172.6">C</text>
<text x="65.1" y="169.1" transform="rotate(-90 65.1 169.1)">S</text>
<text x="66.8" y="170">~{Q}</text>
<text x="84.3" y="170">J</text>
<text x="84.3" y="172.6">C</text>
<text x="89.3" y="169.1" transform="rotate(-90 89.3 169.1)">S</text>
<text x="90.9" y="170">~{Q}</text>
<text x="107.2" y="170">J</text>
<text x="107.2" y="172.6">C</text>
<text x="112.1" y="169.1" transform="rotate(-90 112.1 169.1)">S</text>
<text x="113.8" y="170">~{Q}</text>
<text x="33.5" y="175.1">K</text>
<text x="38.5" y="175.8" transform="rotate(-90 38.5 175.8)">R</text>
<text x="40.1" y="175.1">Q</text>
<text x="60.2" y="175.1">K</text>
<text x="65.1" y="175.8" transform="rotate(-90 65.1 175.8)">R</text>
<text x="66.8" y="175.1">Q</text>
<text x="84.3" y="175.1">K</text>
<text x="89.3" y="175.8" transform="rotate(-90 89.3 175.8)">R</text>
<text x="90.9" y="175.1">Q</text>
<text x="107.2" y="175.1">K</text>
<text x="112.1" y="175.8" transform="rotate(-90 112.1 175.8)">R</text>
<text x="113.8" y="175.1">Q</text>
<text x="169.9" y="177.4">GND</text>
<text x="35.6" y="187.8">GND</text>
<text x="62.2" y="187.8">GND</text>
<text x="86.4" y="187.8">GND</text>
<text x="109.2" y="187.8">GND</text>
</g>
<g font-size="1.8" fill="#a90000">
<text x="61.5" y="32.5">5</text>
<text x="84.4" y="32.5">1</text>
<text x="162.6" y="34.3" transform="rotate(-90 162.6 34.3)">16</text>
<text x="186.7" y="34.3" transform="rotate(-90 186.7 34.3)">16</text>
<text x="24.1" y="41.4">1</text>
<text x="24.1" y="38.9">2</text>
<text x="61.5" y="37.6">3</text>
<text x="84.4" y="37.6">7</text>
<text x="73.4" y="42.4" transform="rotate(-90 73.4 42.4)">2</text>
<text x="75.9" y="42.4" transform="rotate(-90 75.9 42.4)">4</text>
<text x="162.6" y="51.5" transform="rotate(-90 162.6 51.5)">8</text>
<text x="186.7" y="51.5" transform="rotate(-90 186.7 51.5)">8</text>
<text x="141.7" y="89.4">2</text>
<text x="152.9" y="86.6" transform="rotate(-90 152.9 86.6)">8</text>
<text x="163.3" y="89.4">3</text>
<text x="141.7" y="94.5">5</text>
<text x="163.3" y="94.5">7</text>
<text x="219.2" y="93.8" transform="rotate(-90 219.2 93.8)">16</text>
<text x="141.7" y="99.6">4</text>
<text x="163.3" y="99.6">6</text>
<text x="208.6" y="97.3">7</text>
<text x="208.6" y="99.8">1</text>
<text x="228.3" y="97.3">13</text>
<text x="228.3" y="99.8">12</text>
<text x="265.1" y="97.3">10</text>
<text x="265.7" y="99.8">9</text>
<text x="66.3" y="105.4">3</text>
<text x="74" y="108">1</text>
<text x="152.9" y="104.3" transform="rotate(-90 152.9 104.3)">1</text>
<text x="208.6" y="102.4">2</text>
<text x="208.6" y="104.9">6</text>
<text x="228.3" y="102.4">11</text>
<text x="228.3" y="104.9">10</text>
<text x="228.9" y="107.4">9</text>
<text x="265.7" y="102.4">8</text>
<text x="265.7" y="104.9">5</text>
<text x="265.7" y="107.4">4</text>
<text x="66.3" y="110.5">2</text>
<text x="208.6" y="110">3</text>
<text x="208.6" y="112.5">4</text>
<text x="228.3" y="110">15</text>
<text x="228.3" y="112.5">14</text>
<text x="265.7" y="110">2</text>
<text x="265.7" y="112.5">3</text>
<text x="278.4" y="112.5">1</text>
<text x="208.6" y="115.1">5</text>
<text x="265.7" y="115.1">7</text>
<text x="278.4" y="115.1">6</text>
<text x="219.2" y="121.1" transform="rotate(-90 219.2 121.1)">8</text>
<text x="157.3" y="147.1">1</text>
<text x="171.7" y="144.2" transform="rotate(-90 171.7 144.2)">5</text>
<text x="157.3" y="154.7">3</text>
<text x="182.7" y="154.7">4</text>
<text x="37.3" y="166.1" transform="rotate(-90 37.3 166.1)">4</text>
<text x="64" y="166.7" transform="rotate(-90 64 166.7)">12</text>
<text x="88.1" y="166.1" transform="rotate(-90 88.1 166.1)">4</text>
<text x="111" y="166.7" transform="rotate(-90 111 166.7)">12</text>
<text x="157.3" y="162.3">6</text>
<text x="171.7" y="167.1" transform="rotate(-90 171.7 167.1)">2</text>
<text x="30.5" y="168.9">5</text>
<text x="30.5" y="171.5">3</text>
<text x="30.5" y="174">6</text>
<text x="43.2" y="168.9">2</text>
<text x="43.2" y="174">1</text>
<text x="56.6" y="168.9">11</text>
<text x="56.6" y="171.5">13</text>
<text x="56.6" y="174">10</text>
<text x="69.3" y="168.9">14</text>
<text x="69.3" y="174">15</text>
<text x="81.3" y="168.9">5</text>
<text x="81.3" y="171.5">3</text>
<text x="81.3" y="174">6</text>
<text x="94" y="168.9">2</text>
<text x="94" y="174">1</text>
<text x="103.6" y="168.9">11</text>
<text x="103.6" y="171.5">13</text>
<text x="103.6" y="174">10</text>
<text x="116.3" y="168.9">14</text>
<text x="116.3" y="174">15</text>
<text x="37.3" y="178.8" transform="rotate(-90 37.3 178.8)">7</text>
<text x="64" y="178.8" transform="rotate(-90 64 178.8)">9</text>
<text x="88.1" y="178.8" transform="rotate(-90 88.1 178.8)">7</text>
<text x="111" y="178.8" transform="rotate(-90 111 178.8)">9</text>
</g>
<g font-size="1.4" fill="#006464">
<text x="246.3" y="85.6">R5</text>
<text x="246.3" y="90.7">R6</text>
<text x="246.3" y="95.7">R8</text>
<text x="245.8" y="100.8">R14</text>
<text x="245.8" y="105.9">R16</text>
<text x="245.8" y="111">R17</text>
<text x="245.8" y="116.1">R18</text>
</g>
<g font-size=".7" fill="#840000">
<text x="269.8" y="107">E</text>
<text x="270.1" y="104">F</text>
<text x="272.1" y="107.8">D</text>
<text x="272.4" y="104.7">G</text>
<text x="272.7" y="103.2">A</text>
<text x="274.7" y="107">C</text>
<text x="274.9" y="104">B</text>
<text x="275.7" y="108.6">DP</text>
</g>
</svg>
